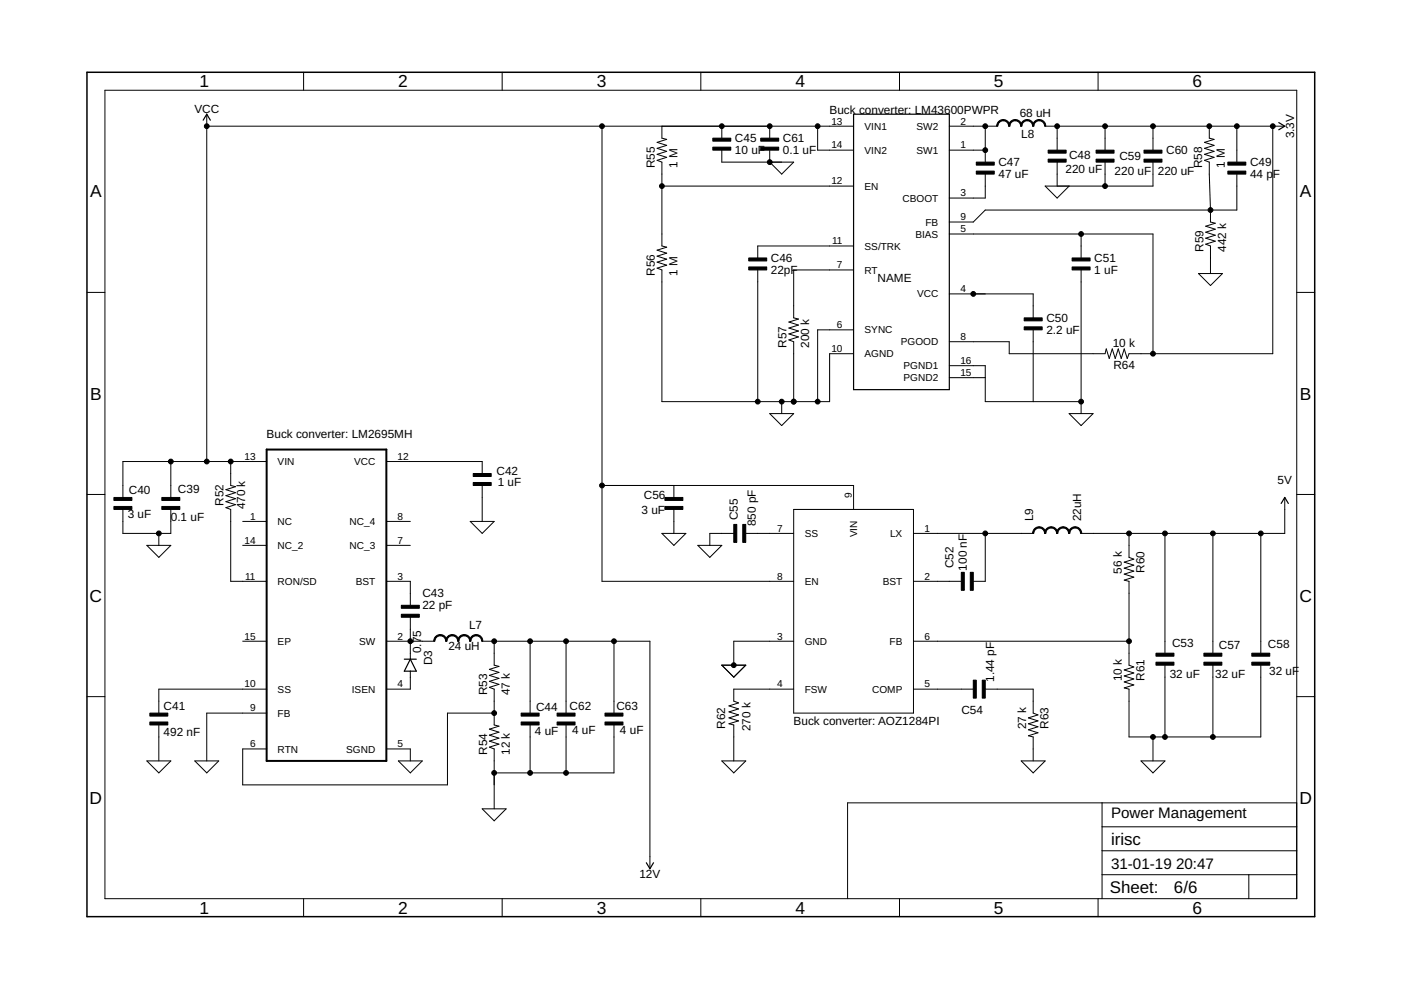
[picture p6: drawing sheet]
<svg xmlns="http://www.w3.org/2000/svg" width="297mm" height="210mm" viewBox="0 0 297 210" stroke-linecap="round" stroke-linejoin="round" font-family="sans-serif">
<g fill="none" stroke="#000" stroke-width=".21">
<path d="M22.2 19.1h252.7v171.4h-252.7zM64.4 15.3v3.8M106.5 15.3v3.8M148.6 15.3v3.8M190.7 15.3v3.8M232.8 15.3v3.8M43.8 26.8h137.2M43.8 24.2v73.7M127.6 26.8v96.5h40.7M140.3 26.8v2.5l1.1 .2-2.1 .7 2.1 .6-2.1 .7 2.1 .6-2.1 .6 2.1 .7-2.1 .6 1 .4v17.8l1.1 .2-2.1 .6 2.1 .7-2.1 .6 2.1 .6-2.1 .7 2.1 .6-2.1 .7 1 .3v28h35.6v-10.2h5.1M140.3 39.5h40.7M153 26.8v2.5"/>
<path d="M153 31.8v2.6h15.3l-2.6 2.5-2.5-2.5v-2.6M163.2 26.8v2.5M173.4 26.8v5h7.6M201.3 26.8h10.1M201.3 31.8h7.6M208.9 26.8v7.6M208.9 36.9v5.1h-7.6M221.6 26.8h50.8M224.1 26.8v5M224.1 34.4v5.1M234.3 26.8v5M234.3 34.4v5.1"/>
<path d="M244.5 34.4v5.1h-22.9l2.5 2.5 2.6-2.5M244.5 26.8v5M256.4 26.8v2.5l1 .2-2 .7 2 .6-2 .7 2 .6-2 .6 2 .7-2 .6 1 .4 .2 12.7 1.1 .2-2.1 .7 2.1 .6-2.1 .6 2.1 .7-2.1 .6 2.1 .6-2.1 .7 1 .4v5.8M262.2 26.8v7.6M262.2 36.9v7.6h-53.3l-2.5 2.6h-5.1M269.9 26.8v48.2h-30.5l-.4 1-.6-2-.7 2-.6-2-.6 2-.7-2-.6 2-.7-2-.2 1h-20.3v-2.5h-12.7M160.7 57.2v28M181 57.2h-12.7v10.2l1 .2-2 .7 2 .6-2 .7 2 .6-2 .6 2 .6-2 .7 1 .4v12.7M181 52.2h-20.3v2.5M201.3 49.6h43.2v25.4M229.2 49.6v5.1M229.2 57.2v30.5"/>
<path d="M254.1 58h5.1l-2.6 2.5zM18.4 62h3.8M181 69.9h-7.6v15.3M201.3 77.5h7.6v7.7h20.3M201.3 62.3h17.8v5.1M219.1 69.9v15.3M274.9 62h3.8M36.2 97.9v7.6M48.9 97.9v5l1 .3-2 .6 2 .7-2 .6 2 .6-2 .7 2 .6-2 .6 1 .4v15.3h7.6M56.5 97.9h-30.4v7.6M81.9 97.9h20.3v2.5M163.2 87.7h5.1l-2.6 2.5z"/>
<path d="M165.7 85.2v2.5M201.3 80.1h7.6M226.7 87.7h5.1l-2.6 2.5zM18.4 104.8h3.8M26.1 108v5.1h10.1v-5.1M31.1 115.6h5.1l-2.5 2.6zM33.7 113.1v2.5M51.5 115.6h5M51.5 110.6h5M81.9 115.6h5.1M81.9 110.6h5.1M99.7 110.6h5.1l-2.6 2.5z"/>
<path d="M102.2 102.9v7.7M127.6 102.9h53.4v5.1M140.3 113.1h5.1l-2.5 2.5zM142.9 102.9v2.6M142.9 108v5.1M148 115.6h5l-2.5 2.6zM155.6 113.1h-5.1v2.5M158.1 113.1h10.2M168.3 108h25.4v43.2h-25.4zM193.7 113.1h25.4M208.9 113.1v10.2h-2.5M239.4 113.1v5.1l1 .4-2 .6 2 .6-2 .7 2 .6-2 .6 2 .7-2 .6 1 .3v17.7l1 .4-2 .6 2 .7-2 .6 2 .7-2 .6 2 .6-2 .7 1 .2v10.2h27.9v-15.3"/>
<path d="M247 113.1v25.4M257.2 113.1v25.4M267.3 113.1v25.4M272.4 105.5v7.6h-43.2M274.9 104.8h3.8M51.5 136h5M81.9 123.3h5.1v5M81.9 136h10.2M87 130.9v8.9M102.2 136h35.6v48.2M104.8 136v5l1 .3-2 .6 2 .7-2 .6 2 .6-2 .7 2 .6-2 .6 1 .4v7.6l1 .3-2 .6 2 .6-2 .7 2 .6-2 .6 2 .7-2 .6 1 .4v12.7M112.4 136v15.2"/>
<path d="M120 136v15.2M130.2 136v15.2M168.3 136h-12.7v5M193.7 123.3h10.1M193.7 136h45.7M18.4 147.7h3.8M33.7 153.7v7.6M56.5 146.1h-22.8v5.1M56.5 151.2h-12.7v10.1M81.9 158.8h5.1v2.5M87 142.3v3.8h-5.1M104.8 151.2h-9.9v15.2h-43.4v-7.6h5"/>
<path d="M112.4 153.7v10.2M120 153.7v10.2M130.2 153.7v10.2h-25.4M153 141h5.1l-2.5 2.6zM168.3 146.1h-12.7v2.6l1 .3-2 .7 2 .6-2 .6 2 .7-2 .6 2 .6-2 .7 1 .2v7.6M193.7 146.1h12.7M208.9 146.1h10.2v5.1l1 .4-2.1 .6 2.1 .6-2.1 .7 2.1 .6-2.1 .6 2.1 .7-2.1 .6 1.1 .3v5M244.5 156.3v5M247 141v15.3M257.2 141v15.3M274.9 147.7h3.8M31.1 161.3h5.1l-2.5 2.6z"/>
<path d="M41.3 161.3h5.1l-2.6 2.6zM84.5 161.3h5l-2.5 2.6zM102.2 171.5h5.1l-2.5 2.5zM153 161.3h5.1l-2.5 2.6zM216.5 161.3h5.1l-2.5 2.6zM233.7 170.2v20.3M233.7 175.3h41.2M241.9 161.3h5.1l-2.5 2.6zM274.9 170.2h-95.2v20.3M64.4 190.5v3.9M106.5 190.5v3.9M148.6 190.5v3.9"/>
<path d="M190.7 190.5v3.9M232.8 190.5v3.9M233.7 185.5h41.2M233.7 180.4h41.2M264.8 185.5v5"/>
</g>
<path d="M18.4 15.3h260.3v179.1h-260.3z" fill="none" stroke="#000" stroke-width=".32"/>
<g fill="#000" stroke="#000" stroke-width=".21">
<path d="M151.1 29.3h3.8v.6h-3.8zM151.1 31.2h3.8v.6h-3.8zM161.3 29.3h3.8v.6h-3.8zM161.3 31.2h3.8v.6h-3.8zM207 34.4h3.8v.6h-3.8zM207 36.3h3.8v.6h-3.8zM222.2 31.8h3.8v.7h-3.8zM222.2 33.7h3.8v.7h-3.8zM232.4 31.8h3.8v.7h-3.8zM232.4 33.7h3.8v.7h-3.8zM242.5 31.8h3.9v.7h-3.9zM242.5 33.7h3.9v.7h-3.9z"/>
<path d="M260.3 34.4h3.8v.6h-3.8zM260.3 36.3h3.8v.6h-3.8zM158.7 54.7h3.9v.6h-3.9zM158.7 56.6h3.9v.6h-3.9zM227.3 54.7h3.8v.6h-3.8zM227.3 56.6h3.8v.6h-3.8zM217.1 67.4h3.9v.6h-3.9zM217.1 69.3h3.9v.6h-3.9zM24.2 105.5h3.8v.6h-3.8zM24.2 107.4h3.8v.6h-3.8zM34.3 105.5h3.8v.6h-3.8zM34.3 107.4h3.8v.6h-3.8z"/>
<path d="M100.3 100.4h3.8v.6h-3.8zM100.3 102.3h3.8v.6h-3.8zM141 105.5h3.8v.6h-3.8zM141 107.4h3.8v.6h-3.8zM155.6 111.2h.6v3.8h-.6zM157.5 111.2h.6v3.8h-.6zM85.1 128.3h3.8v.7h-3.8zM85.1 130.2h3.8v.7h-3.8zM203.8 121.3h.6v3.9h-.6zM205.7 121.3h.7v3.9h-.7zM245.1 138.5h3.8v.6h-3.8zM255.2 138.5h3.9v.6h-3.9z"/>
<path d="M265.4 138.5h3.8v.6h-3.8zM31.8 151.2h3.8v.6h-3.8zM31.8 153.1h3.8v.6h-3.8zM110.5 151.2h3.8v.6h-3.8zM110.5 153.1h3.8v.6h-3.8zM118.1 151.2h3.8v.6h-3.8zM118.1 153.1h3.8v.6h-3.8zM128.3 151.2h3.8v.6h-3.8zM128.3 153.1h3.8v.6h-3.8zM206.4 144.2h.6v3.8h-.6zM208.3 144.2h.6v3.8h-.6zM245.1 140.4h3.8v.6h-3.8z"/>
<path d="M255.2 140.4h3.9v.6h-3.9zM265.4 140.4h3.8v.6h-3.8z"/>
</g>
<path d="M56.5 95.3h25.4v66h-25.4z" fill="none" stroke="#000" stroke-width=".42"/>
<g fill="#000" stroke="#000" stroke-width=".21">
<path d="M211.7 25.8l.5-.4h.5v.2l-.7 .3-.4 .9h-.3z" fill-rule="evenodd"/>
<path d="M212.7 25.4a1.37 1.37 0 0 1 1.4 1.4h-.3l-.1-.5-.3-.4-.7-.3z" fill-rule="evenodd"/>
<path d="M214.2 25.8l.6-.4h.4v.2l-.7 .3-.4 .9h-.3z" fill-rule="evenodd"/>
<path d="M215.2 25.4a1.37 1.37 0 0 1 1.4 1.4h-.2l-.1-.5-.3-.4-.8-.3z" fill-rule="evenodd"/>
<path d="M216.8 25.8l.5-.4h.5v.2l-.7 .3-.5 .9h-.2z" fill-rule="evenodd"/>
<path d="M217.8 25.4a1.37 1.37 0 0 1 1.4 1.4h-.3l-.1-.5-.3-.4-.7-.3z" fill-rule="evenodd"/>
<path d="M219.3 25.8l.6-.4h.4v.2l-.7 .3-.4 .9h-.3z" fill-rule="evenodd"/>
<path d="M220.3 25.4a1.37 1.37 0 0 1 1.4 1.4h-.2l-.1-.5-.4-.4-.7-.3z" fill-rule="evenodd"/>
<path d="M219.3 112.1l.6-.3 .4-.1v.3l-.7 .2-.4 .9h-.3z" fill-rule="evenodd"/>
<path d="M220.3 111.7a1.37 1.37 0 0 1 1.4 1.4h-.2l-.1-.5-.4-.4-.7-.2z" fill-rule="evenodd"/>
<path d="M221.9 112.1l.5-.3 .5-.1v.3l-.7 .2-.5 .9h-.2z" fill-rule="evenodd"/>
<path d="M222.9 111.7a1.37 1.37 0 0 1 1.4 1.4h-.3l-.1-.5-.3-.4-.7-.2z" fill-rule="evenodd"/>
<path d="M224.4 112.1l.5-.3 .5-.1v.3l-.7 .2-.4 .9h-.3z" fill-rule="evenodd"/>
<path d="M225.4 111.7a1.37 1.37 0 0 1 1.4 1.4h-.3l-.1-.5-.3-.4-.7-.2z" fill-rule="evenodd"/>
<path d="M226.9 112.1l.6-.3 .4-.1v.3l-.7 .2-.4 .9h-.3z" fill-rule="evenodd"/>
<path d="M227.9 111.7a1.37 1.37 0 0 1 1.4 1.4h-.2l-.1-.5-.3-.4-.8-.2z" fill-rule="evenodd"/>
<path d="M92.4 135l.5-.4h.4v.2l-.7 .2-.3 .4-.1 .6h-.3z" fill-rule="evenodd"/>
<path d="M93.3 134.6a1.37 1.37 0 0 1 1.4 1.4h-.2l-.1-.6-.3-.4-.8-.2z" fill-rule="evenodd"/>
<path d="M94.9 135l.5-.4h.5v.2l-.7 .2-.3 .4-.2 .6h-.2z" fill-rule="evenodd"/>
<path d="M95.9 134.6a1.37 1.37 0 0 1 1.4 1.4h-.3l-.1-.6-.3-.4-.7-.2z" fill-rule="evenodd"/>
<path d="M97.4 135l.6-.4h.4v.2l-.7 .2-.3 .4-.1 .6h-.3z" fill-rule="evenodd"/>
<path d="M98.4 134.6a1.37 1.37 0 0 1 1.4 1.4h-.2l-.1-.6-.4-.4-.7-.2z" fill-rule="evenodd"/>
<path d="M100 135l.5-.4h.5v.2l-.7 .2-.4 .4-.1 .6h-.2z" fill-rule="evenodd"/>
<path d="M101 134.6a1.37 1.37 0 0 1 1.4 1.4h-.3l-.1-.6-.3-.4-.7-.2z" fill-rule="evenodd"/>
<circle cx="43.8" cy="26.8" r=".51"/>
<circle cx="127.6" cy="26.8" r=".51"/>
<circle cx="140.3" cy="39.5" r=".51"/>
<circle cx="153" cy="26.8" r=".51"/>
<circle cx="163.2" cy="34.4" r=".51"/>
<circle cx="163.2" cy="26.8" r=".51"/>
<circle cx="173.4" cy="26.8" r=".51"/>
<circle cx="208.9" cy="26.8" r=".51"/>
<circle cx="208.9" cy="31.8" r=".51"/>
<circle cx="224.1" cy="26.8" r=".51"/>
<circle cx="234.3" cy="26.8" r=".51"/>
<circle cx="234.3" cy="39.5" r=".51"/>
<circle cx="244.5" cy="26.8" r=".51"/>
<circle cx="256.4" cy="26.8" r=".51"/>
<circle cx="262.2" cy="26.8" r=".51"/>
<circle cx="269.9" cy="26.8" r=".51"/>
<circle cx="229.2" cy="49.6" r=".51"/>
<circle cx="256.6" cy="44.5" r=".51"/>
<circle cx="206.4" cy="62.3" r=".51"/>
<circle cx="244.5" cy="75" r=".51"/>
<circle cx="36.2" cy="97.9" r=".51"/>
<circle cx="43.8" cy="97.9" r=".51"/>
<circle cx="48.9" cy="97.9" r=".51"/>
<circle cx="160.7" cy="85.2" r=".51"/>
<circle cx="165.7" cy="85.2" r=".51"/>
<circle cx="168.3" cy="85.2" r=".51"/>
<circle cx="173.4" cy="85.2" r=".51"/>
<circle cx="229.2" cy="85.2" r=".51"/>
<circle cx="33.7" cy="113.1" r=".51"/>
<circle cx="127.6" cy="102.9" r=".51"/>
<circle cx="208.9" cy="113.1" r=".51"/>
<circle cx="239.4" cy="113.1" r=".51"/>
<circle cx="247" cy="113.1" r=".51"/>
<circle cx="257.2" cy="113.1" r=".51"/>
<circle cx="267.3" cy="113.1" r=".51"/>
<circle cx="87" cy="136" r=".51"/>
<circle cx="104.8" cy="136" r=".51"/>
<circle cx="112.4" cy="136" r=".51"/>
<circle cx="120" cy="136" r=".51"/>
<circle cx="130.2" cy="136" r=".51"/>
<circle cx="239.4" cy="136" r=".51"/>
<circle cx="104.8" cy="151.2" r=".51"/>
<circle cx="155.6" cy="141" r=".51"/>
<circle cx="244.5" cy="156.3" r=".51"/>
<circle cx="247" cy="156.3" r=".51"/>
<circle cx="257.2" cy="156.3" r=".51"/>
<circle cx="104.8" cy="163.9" r=".51"/>
<circle cx="112.4" cy="163.9" r=".51"/>
<circle cx="120" cy="163.9" r=".51"/>
</g>
<path d="M43.1 25.5l.7-1.3 .8 1.3M181 24.2h20.3v58.4h-20.3zM271.1 26l1.3 .8-1.3 .7M271.6 106.7l.8-1.2 .8 1.2M85.7 139.8h2.6M87 139.8l1.3 2.5h-2.6zM137 182.9l.8 1.3 .8-1.3" fill="none" stroke="#000" stroke-width=".25"/>
<g font-size="3.7">
<text x="42.3" y="18.5">1</text>
<text x="84.4" y="18.5">2</text>
<text x="126.5" y="18.5">3</text>
<text x="168.6" y="18.5">4</text>
<text x="210.7" y="18.5">5</text>
<text x="252.9" y="18.5">6</text>
<text x="19.1" y="41.9">A</text>
<text x="275.6" y="41.9">A</text>
<text x="19.1" y="84.7">B</text>
<text x="275.6" y="84.7">B</text>
<text x="19" y="127.6">C</text>
<text x="275.5" y="127.6">C</text>
<text x="19" y="170.4">D</text>
<text x="275.5" y="170.4">D</text>
<text x="42.3" y="193.7">1</text>
<text x="84.4" y="193.7">2</text>
<text x="126.5" y="193.7">3</text>
<text x="168.6" y="193.7">4</text>
<text x="210.7" y="193.7">5</text>
<text x="252.9" y="193.7">6</text>
</g>
<g font-size="3.6">
<text x="235.6" y="179.1">irisc</text>
<text x="235.3" y="189.4">Sheet:</text>
<text x="248.9" y="189.3">6/6</text>
</g>
<g font-size="3.2">
<text x="235.6" y="173.5">Power Management</text>
<text x="235.6" y="184.2">31-01-19</text>
<text x="249.3" y="184.2">20:47</text>
</g>
<g font-size="2.5">
<text x="41.2" y="24">VCC</text>
<text x="175.9" y="24.1">Buck converter: LM43600PWPR</text>
<text x="216.2" y="24.7">68 uH</text>
<text x="216.5" y="29.3">L8</text>
<text x="274.4" y="29.3" transform="rotate(-90 274.4 29.3)">3.3V</text>
<text x="138.8" y="35.6" transform="rotate(-90 138.8 35.6)">R55</text>
<text x="143.6" y="35.6" transform="rotate(-90 143.6 35.6)">1 M</text>
<text x="155.8" y="32.7">10 uF</text>
<text x="155.8" y="30.2">C45</text>
<text x="166" y="32.7">0.1 uF</text>
<text x="166" y="30.2">C61</text>
<text x="211.7" y="35.3">C47</text>
<text x="226.7" y="33.7">C48</text>
<text x="237.3" y="34">C59</text>
<text x="247.2" y="32.7">C60</text>
<text x="254.9" y="35.6" transform="rotate(-90 254.9 35.6)">R58</text>
<text x="259.7" y="35.6" transform="rotate(-90 259.7 35.6)">1 M</text>
<text x="265" y="35.3">C49</text>
<text x="211.7" y="37.8">47 uF</text>
<text x="225.9" y="36.8">220 uF</text>
<text x="236.3" y="37">220 uF</text>
<text x="245.5" y="37">220 uF</text>
<text x="265" y="37.8">44 p</text>
<text x="269.9" y="37.8">F</text>
<text x="255.1" y="53.4" transform="rotate(-90 255.1 53.4)">R59</text>
<text x="259.9" y="53.4" transform="rotate(-90 259.9 53.4)">442 k</text>
<text x="138.8" y="58.5" transform="rotate(-90 138.8 58.5)">R56</text>
<text x="143.6" y="58.5" transform="rotate(-90 143.6 58.5)">1 M</text>
<text x="163.4" y="58.1">22pF</text>
<text x="163.4" y="55.6">C46</text>
<text x="186" y="59.8">NAME</text>
<text x="232" y="58.1">1 uF</text>
<text x="232" y="55.6">C51</text>
<text x="221.9" y="70.8">2.2 uF</text>
<text x="221.9" y="68.3">C50</text>
<text x="166.8" y="73.7" transform="rotate(-90 166.8 73.7)">R57</text>
<text x="171.6" y="73.7" transform="rotate(-90 171.6 73.7)">200 k</text>
<text x="235.9" y="73.5">10 k</text>
<text x="236.1" y="78.3">R64</text>
<text x="56.5" y="92.8">Buck converter: LM2695MH</text>
<text x="105.3" y="100.8">C42</text>
<text x="27.3" y="104.8">C40</text>
<text x="37.7" y="104.6">C39</text>
<text x="47.4" y="107.3" transform="rotate(-90 47.4 107.3)">R52</text>
<text x="105.5" y="103.1">1 uF</text>
<text x="136.5" y="105.9">C56</text>
<text x="270.9" y="102.7">5V</text>
<text x="27.1" y="109.9">3 uF</text>
<text x="36.2" y="110.6">0.1 uF</text>
<text x="52" y="108" transform="rotate(-90 52 108)">470 k</text>
<text x="136" y="108.9">3 uF</text>
<text x="156.5" y="110.3" transform="rotate(-90 156.5 110.3)">C55</text>
<text x="160.3" y="111.6" transform="rotate(-90 160.3 111.6)">850 pF</text>
<text x="219.1" y="110.6" transform="rotate(-90 219.1 110.6)">L9</text>
<text x="229.2" y="110.6" transform="rotate(-90 229.2 110.6)">22uH</text>
<text x="202.2" y="120.5" transform="rotate(-90 202.2 120.5)">C52</text>
<text x="205" y="121" transform="rotate(-90 205 121)">100 nF</text>
<text x="237.9" y="121.6" transform="rotate(-90 237.9 121.6)">56 k</text>
<text x="242.7" y="121.5" transform="rotate(-90 242.7 121.5)">R60</text>
<text x="89.5" y="129.2">22 pF</text>
<text x="89.5" y="126.7">C43</text>
<text x="95.1" y="137.7">24 uH</text>
<text x="99.4" y="133.4">L7</text>
<text x="248.5" y="137.1">C53</text>
<text x="258.4" y="137.6">C57</text>
<text x="268.8" y="137.3">C58</text>
<text x="89.3" y="138.5" transform="rotate(-90 89.3 138.5)">0.75</text>
<text x="91.6" y="141" transform="rotate(-90 91.6 141)">D3</text>
<text x="248" y="143.7">32 uF</text>
<text x="257.7" y="143.7">32 uF</text>
<text x="269.1" y="143.2">32 uF</text>
<text x="103.3" y="147.4" transform="rotate(-90 103.3 147.4)">R53</text>
<text x="108.1" y="147.4" transform="rotate(-90 108.1 147.4)">47 k</text>
<text x="210.8" y="144.6" transform="rotate(-90 210.8 144.6)">1.44 pF</text>
<text x="237.9" y="144.5" transform="rotate(-90 237.9 144.5)">10 k</text>
<text x="242.7" y="144.3" transform="rotate(-90 242.7 144.3)">R61</text>
<text x="34.7" y="150.5">C41</text>
<text x="113.4" y="155.9">4 uF</text>
<text x="113.7" y="150.8">C44</text>
<text x="120.8" y="150.5">C62</text>
<text x="121.3" y="155.6">4 uF</text>
<text x="130.7" y="150.5">C63</text>
<text x="131.4" y="155.6">4 uF</text>
<text x="153.8" y="154.5" transform="rotate(-90 153.8 154.5)">R62</text>
<text x="159.1" y="155" transform="rotate(-90 159.1 155)">270 k</text>
<text x="168.3" y="153.7">Buck converter: AOZ1284PI</text>
<text x="203.8" y="151.3">C54</text>
<text x="217.5" y="154.6" transform="rotate(-90 217.5 154.6)">27 k</text>
<text x="222.3" y="154.5" transform="rotate(-90 222.3 154.5)">R63</text>
<text x="34.7" y="156.1">492 nF</text>
<text x="103.3" y="160.1" transform="rotate(-90 103.3 160.1)">R54</text>
<text x="108.1" y="160.1" transform="rotate(-90 108.1 160.1)">12 k</text>
<text x="135.6" y="186.2">12V</text>
</g>
<g font-size="2.1">
<text x="176.3" y="26.4">13</text>
<text x="183.3" y="27.5">VIN1</text>
<text x="194.3" y="27.5">SW2</text>
<text x="203.6" y="26.4">2</text>
<text x="176.3" y="31.5">14</text>
<text x="183.3" y="32.6">VIN2</text>
<text x="194.3" y="32.6">SW1</text>
<text x="203.6" y="31.5">1</text>
<text x="176.3" y="39.1">12</text>
<text x="183.3" y="40.2">EN</text>
<text x="203.6" y="41.6">3</text>
<text x="191.3" y="42.8">CBOOT</text>
<text x="196.2" y="47.8">FB</text>
<text x="203.6" y="46.7">9</text>
<text x="176.4" y="51.8">11</text>
<text x="183.3" y="52.9">SS/TRK</text>
<text x="194.1" y="50.4">BIAS</text>
<text x="203.6" y="49.3">5</text>
<text x="177.4" y="56.9">7</text>
<text x="183.3" y="58">RT</text>
<text x="194.4" y="63.1">VCC</text>
<text x="203.6" y="62">4</text>
<text x="177.4" y="69.6">6</text>
<text x="183.3" y="70.7">SYNC</text>
<text x="176.3" y="74.6">10</text>
<text x="183.3" y="75.8">AGND</text>
<text x="191" y="73.2">PGOOD</text>
<text x="203.6" y="72.1">8</text>
<text x="203.6" y="77.2">16</text>
<text x="191.6" y="78.3">PGND1</text>
<text x="191.6" y="80.8">PGND2</text>
<text x="203.6" y="79.7">15</text>
<text x="51.8" y="97.5">13</text>
<text x="58.9" y="98.6">VIN</text>
<text x="75.1" y="98.6">VCC</text>
<text x="84.3" y="97.5">12</text>
<text x="180.6" y="105.7" transform="rotate(-90 180.6 105.7)">9</text>
<text x="53" y="110.2">1</text>
<text x="58.9" y="111.3">NC</text>
<text x="74.1" y="111.3">NC_4</text>
<text x="84.3" y="110.2">8</text>
<text x="164.7" y="112.7">7</text>
<text x="170.6" y="113.9">SS</text>
<text x="181.7" y="113.9" transform="rotate(-90 181.7 113.9)">VIN</text>
<text x="188.7" y="113.9">LX</text>
<text x="196" y="112.7">1</text>
<text x="51.8" y="115.3">14</text>
<text x="58.9" y="116.4">NC_2</text>
<text x="74.1" y="116.4">NC_3</text>
<text x="84.3" y="115.3">7</text>
<text x="52" y="122.9">11</text>
<text x="58.9" y="124">RON/SD</text>
<text x="75.4" y="124">BST</text>
<text x="84.3" y="122.9">3</text>
<text x="164.7" y="122.9">8</text>
<text x="170.6" y="124">EN</text>
<text x="187.2" y="124">BST</text>
<text x="196" y="122.9">2</text>
<text x="51.8" y="135.6">15</text>
<text x="58.9" y="136.7">EP</text>
<text x="76.1" y="136.7">SW</text>
<text x="84.3" y="135.6">2</text>
<text x="164.7" y="135.6">3</text>
<text x="170.6" y="136.7">GND</text>
<text x="188.6" y="136.7">FB</text>
<text x="196" y="135.6">6</text>
<text x="51.8" y="145.7">10</text>
<text x="58.9" y="146.9">SS</text>
<text x="74.6" y="146.9">ISEN</text>
<text x="84.3" y="145.7">4</text>
<text x="164.7" y="145.7">4</text>
<text x="170.6" y="146.9">FSW</text>
<text x="184.9" y="146.9">COMP</text>
<text x="196" y="145.7">5</text>
<text x="53" y="150.8">9</text>
<text x="58.9" y="151.9">FB</text>
<text x="53" y="158.4">6</text>
<text x="58.9" y="159.6">RTN</text>
<text x="73.4" y="159.6">SGND</text>
<text x="84.3" y="158.4">5</text>
</g>
</svg>
